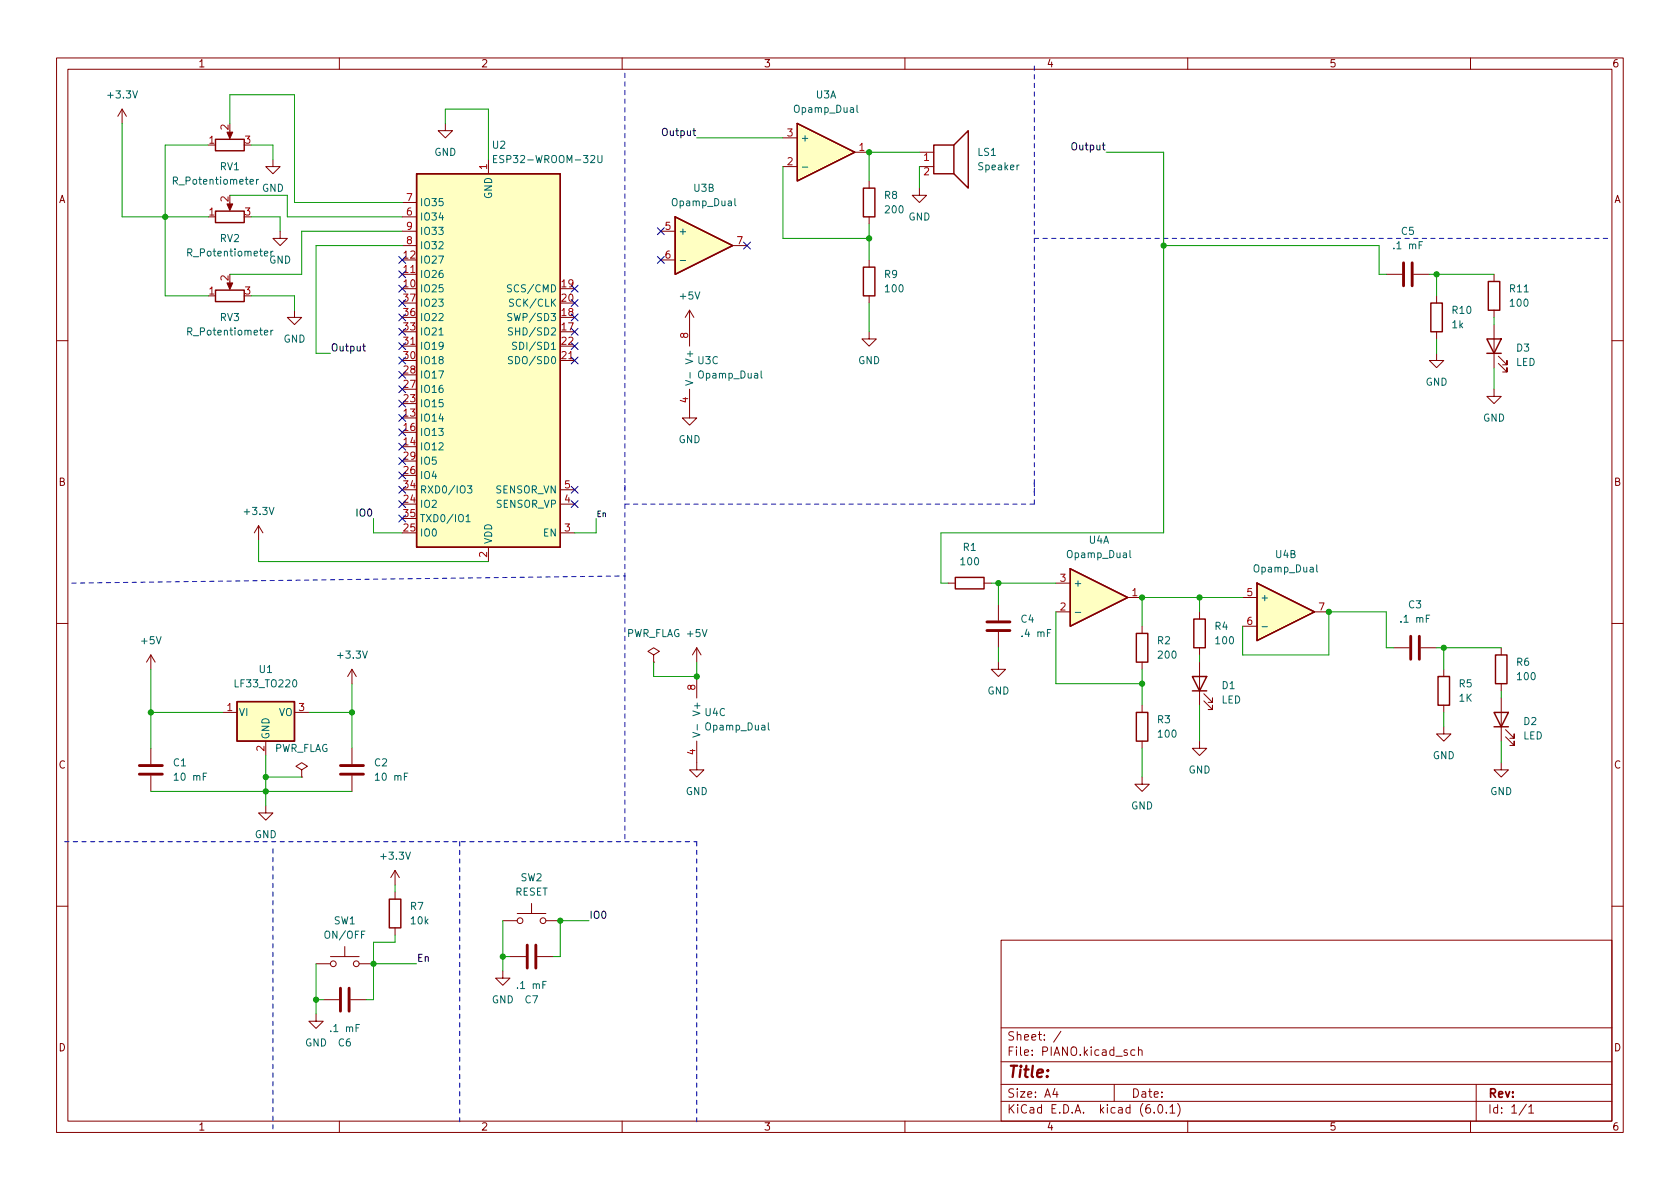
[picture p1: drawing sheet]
<svg xmlns="http://www.w3.org/2000/svg" width="297mm" height="210mm" viewBox="0 0 297 210" stroke-linecap="round" stroke-linejoin="round" font-family="sans-serif">
<g fill="none" stroke="#840000" stroke-width=".18">
<path d="M10 10.2h277v190.1h-277zM12 12.2h273v186.1h-273zM21.6 19.3l-.8 1.3M21.6 19.3v2.5M21.6 19.3l.8 1.3M60 10.2v2M110 10.2v2M160 10.2v2M210 10.2v2M260 10.2v2M40.6 23.1v1M40.6 35.8v1"/>
<path d="M48.3 28.2v1.3h1.2l-1.2 1.2-1.3-1.2h1.3M71.1 38.3h2.6M71.1 35.8h2.6M78.7 21.8v1.3h1.3l-1.3 1.3-1.2-1.3h1.2M86.4 28.2v2.5M138.4 29.5h2.6M138.4 24.4h2.6M151.1 26.9h2.6M153.7 32v1.3M153.7 38.3v1.3M162.6 33.3v1.2h1.2l-1.2 1.3-1.3-1.3h1.3M162.6 26.9h2.5"/>
<path d="M162.6 29.5h2.5M40.6 49.8v1M49.5 40.9v1.3h1.3l-1.3 1.2-1.2-1.2h1.2M52.1 54.9v1.2h1.2l-1.2 1.3-1.3-1.3h1.3M71.1 48.5h2.6M71.1 40.9h2.6M71.1 43.4h2.6M116.8 40.9h2.6M116.8 46h2.6M121.9 54.9l-.7 1.2M121.9 54.9v6.3M121.9 54.9l.8 1.2"/>
<path d="M129.5 43.4h2.6M153.7 58.7v1.2h1.2l-1.2 1.3-1.3-1.3h1.3M153.7 46v1.2M153.7 52.3v1.3M245.1 48.5h2.8M249.9 48.5h2.8M254 52.3v1.3M254 58.7v1.2M264.2 48.5v1.3M264.2 54.9v1.2M264.2 57.4v7.6M10 60.2h2"/>
<path d="M71.1 61.2h2.6M99.1 63.7h2.5M121.9 68.8v5.1h1.3l-1.3 1.3-1.3-1.3h1.3M254 62.5v1.2h1.3l-1.3 1.3-1.3-1.3h1.3M264.2 68.8v1.3h1.2l-1.2 1.3-1.3-1.3h1.3M264.9 64.3l1.5 1.5v-.8v.8h-.7M264.9 63l1.5 1.5v-.8v.8h-.7M285 60.2h2M45.7 93l-.7 1.2M45.7 93v2.5M45.7 93l.8 1.2M86.4 96.8v2.5"/>
<path d="M99.1 94.2h2.5M99.1 89.1h2.5M99.1 86.6h2.5M10 110.2h2M26.7 115.8v2.6M26.7 115.8l-.8 1.3M26.7 115.8l.7 1.3M62.2 118.4v2.5M62.2 118.4l-.7 1.2M62.2 118.4l.8 1.2M115.6 115.8l1-.6-1-.7-1 .7 1 .6v1.3M115.6 117.1h.1"/>
<path d="M123.2 114.5l-.8 1.3M123.2 114.5v2.6M123.2 119.6v3.8M123.2 114.5l.8 1.3M167.6 103.1h1.3M174 103.1h1.3M176.5 117.1v1.3h1.3l-1.3 1.2-1.2-1.2h1.2M176.5 106.9v2.8M176.5 111.8v2.7M186.7 103.1h2.5M186.7 108.2h2.5M199.4 105.7h2.5"/>
<path d="M201.9 110.7v1.3M201.9 117.1v1.3M212.1 108.2v1.3M212.1 114.5v1.3M212.1 117.1v7.6M219.7 105.7h2.5M219.7 110.7h2.5M232.4 108.2h2.5M246.4 114.5h2.8M251.2 114.5h2.8M255.3 118.4v1.2M265.4 114.5v1.3"/>
<path d="M285 110.2h2M26.7 132.3v2.8M26.7 137.2v2.7M39.4 126h2.5M47 131.1v2.5M52.1 126h2.5M53.3 136.1l1.1-.6-1.1-.6-1 .6 1 .6v1.3M53.3 137.4h.1M62.2 132.3v2.8M62.2 137.2v2.7M123.2 131.1v5h1.3l-1.3 1.3-1.3-1.3h1.3M201.9 137.4v1.3h1.3l-1.3 1.2-1.2-1.2h1.2"/>
<path d="M201.9 124.7v1.3M201.9 131.1v1.2M212.1 131.1v1.2h1.3l-1.3 1.3-1.3-1.3h1.3M212.9 123.9l1.5 1.6v-.8v.8h-.8M212.9 122.7l1.5 1.5v-.8v.8h-.8M255.3 128.5v1.3h1.2l-1.2 1.3-1.3-1.3h1.3M255.3 124.7v1.3M265.4 134.9v1.2h1.3l-1.3 1.3-1.2-1.3h1.2M265.4 120.9v1.3M265.4 123.4v7.7M266.2 130.3l1.5 1.5v-.7v.7h-.7M266.2 129l1.5 1.6v-.8v.8h-.7"/>
<path d="M47 142.5v1.3h1.3l-1.3 1.2-1.3-1.2h1.3M69.8 153.9l-.7 1.3M69.8 153.9v2.6M69.8 157.7v1.3M69.8 153.9l.8 1.3M94 159.8v1.7M10 160.2h2M55.9 179.3v1.3h1.2l-1.2 1.3-1.3-1.3h1.3M55.9 170.4h2.5M57.1 176.8h2.8M58.4 169.2h5.1M61 167.4v1.8"/>
<path d="M62 176.8h2.8M63.5 170.4h2.5M69.8 164.1v1.2M88.9 171.7v1.3h1.3l-1.3 1.2-1.3-1.2h1.3M88.9 162.8h2.5M90.2 169.2h2.8M91.4 161.5h5.1M95 169.2h2.8M96.5 162.8h2.6M177 166.3h108v32h-108zM285 160.2h2M60 198.3v2"/>
<path d="M110 198.3v2M160 198.3v2M177 194.8h108M177 191.8h108M177 187.8h108M177 181.8h108M186.5 192.5l-.4 1h1M186.9 193v1M187.6 182.4l-1.3 1.9M197 191.8v3M200.6 185.7l-.4-.1-.3 .3v.4l.2 .3h.5M201.3 185.8l.2-.2 .4 .1v.9"/>
<path d="M201.3 185.1v1.5M204.1 196.7v.1M204.9 195.4l.2-.1a.81 .81 0 0 1 .6 .7 .81 .81 0 0 1-.3 .8h-.2a.81 .81 0 0 1-.6-.6 .81 .81 0 0 1 .3-.8zM206.2 196.7v.1M206.9 195.8l.4-.5v1.5M206.9 196.8h.8M208.2 195.1a1.72 1.72 0 0 1 0 2.3M210 198.3v2M260 198.3v2M261 191.8v6.5M269.9 195.3l-1.3 1.9M270.3 195.8l.4-.5v1.5"/>
<path d="M270.3 196.8h.9"/>
<circle cx="58.9" cy="170.4" r=".51"/>
<circle cx="63" cy="170.4" r=".51"/>
<circle cx="91.9" cy="162.8" r=".51"/>
<circle cx="96" cy="162.8" r=".51"/>
</g>
<g fill="none" stroke="#840000" stroke-width=".25">
<path d="M38.1 24.6h5.1v2.1h-5.1zM38.1 37.3h5.1v2.1h-5.1zM73.7 30.7h25.4v66.1h-25.4zM119.4 38.3l10.1 5.1-10.1 5.1zM141 21.8l10.1 5.1-10.1 5.1zM152.7 33.3h2v5h-2zM165.1 25.6h3.6v5.1h-3.6zM168.7 25.6l2.5-2.5v10.2l-2.5-2.6M38.1 51.3h5.1v2h-5.1zM152.7 47.2h2v5.1h-2zM253 53.6h2v5.1h-2zM262.9 59.9h2.5l-1.2 2.6z"/>
<path d="M263.1 49.8h2.1v5.1h-2.1zM262.9 62.5h2.5M168.9 102.1h5.1v2h-5.1zM189.2 100.6l10.2 5.1-10.2 5zM200.9 112h2v5.1h-2zM210.8 119.6h2.6l-1.3 2.6zM211.1 109.5h2v5h-2zM222.2 103.1l10.2 5.1-10.2 5.1zM254.3 119.6h2v5.1h-2zM264.4 115.8h2v5.1h-2zM41.9 124.1h10.2v7h-10.2zM200.9 126h2v5.1h-2z"/>
<path d="M210.8 122.2h2.6M264.2 126h2.5l-1.3 2.5zM264.2 128.5h2.5M68.8 159h2.1v5.1h-2.1z"/>
</g>
<g fill="none" stroke="#840000" stroke-width=".51">
<path d="M248.2 46.5v4M249.7 46.5v4M174.5 111.5h4.1M174.5 110h4.1M249.4 112.5v4.1M251 112.5v4.1M24.6 136.9h4.1M24.6 135.4h4.1M60.2 136.9h4.1M60.2 135.4h4.1M60.2 174.7v4.1M61.7 174.7v4.1"/>
<path d="M93.2 167.1v4.1M94.7 167.1v4.1"/>
</g>
<g fill="#ffffc2" stroke="#ffffc2" stroke-width=".18">
<path d="M141 21.8l10.1 5.1-10.1 5.1z"/>
<path d="M119.4 38.3l10.1 5.1-10.1 5.1z"/>
<path d="M73.7 30.7h25.4v66.1h-25.4z"/>
<path d="M41.9 124.1h10.2v7h-10.2z"/>
<path d="M222.2 103.1l10.2 5.1-10.2 5.1z"/>
<path d="M189.2 100.6l10.2 5.1-10.2 5z"/>
</g>
<g fill="none" stroke="#006464" stroke-width=".18">
<path d="M151.5 18.6v1.1l.2 .2M45.4 31.7v.9M45.7 31.7l-.3 .3M87.3 28.1h.4M87.9 27.5h-.6v1.3h.6M105.7 27.5v1l.2 .3h.3l.2-.3v-1M129.9 35.1v1.1l.2 .2M141.9 29.5h.9M47.9 44.4v.9M47.9 58.4v.8M48.3 44.4l-.4 .3M48.3 58.4l-.4 .2"/>
<path d="M77.6 59.2h.8M90.4 50.4h-.5l-.1 .1v.3l.5 .3 .1 .3-.2 .2h-.5M90.5 55.5l-.5-.1-.2 .2v.3l.6 .3 .1 .3-.2 .2-.5-.1M90.6 58h-.5l-.2 .1v.4l.6 .2 .1 .3-.2 .2h-.5M90.8 53l-.5-.1-.2 .1v.4l.6 .2 .1 .3-.2 .3-.5-.1M120.3 46.1h.9M90.6 63.1h-.5l-.2 .1v.3l.6 .3 .1 .3-.2 .2h-.5M91.3 60.6l-.4-.1-.2 .1v.4l.5 .2 .1 .3-.2 .3-.5-.1M121.2 67.3l1.3 .4-1.3 .4M122 65.9v1M134.6 65.6v1.1l.2 .2M82.4 91.4l.4-.4v1.3"/>
<path d="M82.4 92.3h.7M82.7 85.9h.7l-.4 .5 .4 .1v.6l-.2 .1-.5-.1M199.8 97.3v1.1l.2 .2M232.8 99.9v1.1l.2 .2M190.1 108.3h1M223.1 110.8h1M122.5 129.5l1.3 .4-1.3 .5M123.3 128.1v1M135.8 127.8v1.1l.2 .2"/>
</g>
<g fill="#840000" stroke="#840000" stroke-width=".18">
<path d="M40.1 23.4h1l-.5 1.1z"/>
<path d="M40.1 36.1h1l-.5 1.1z"/>
<path d="M40.1 50h1l-.5 1.2z"/>
</g>
<path d="M64.1 61.2h.5M64.3 60.8v1.1l.3 .2" fill="none" stroke="#0f0f0f" stroke-width=".18"/>
<g fill="none" stroke="#0000c2" stroke-width=".18" stroke-dasharray=".8 .8">
<path d="M110.5 12.9v88.9M182.9 11.7v76.2M182.9 42.2h101.6M110.5 89.1h72.4M110.5 86.6v-1.3M182.9 89.1v-3.8M12.7 103.1l97.8-1.3M110.5 101.8v47M11.4 148.8h99.1M48.3 150.1v49.5M81.3 148.8v49.6M110.5 148.8h12.7"/>
<path d="M123.2 148.8v49.6"/>
</g>
<g fill="none" stroke="#009600" stroke-width=".18">
<path d="M21.6 21.8v16.5h15.2M36.8 25.6h-7.6v26.7h7.6M40.6 34.5h10.2v3.8h20.3M40.6 21.8v-5h11.5v19h19M44.4 38.3h5.1v2.6M44.4 25.6h3.9v2.6M78.7 21.8v-2.5h7.7v8.9M123.2 24.4h15.2M138.4 29.5v12.7h15.3M153.7 39.6v6.4M162.6 26.9h-8.9v5.1M162.6 29.5v3.8"/>
<path d="M195.6 26.9h10.1v67.3h-39.3v8.9h1.2M44.4 52.3h7.7v2.6M71.1 43.4h-15.2v19.1h2.5M71.1 40.9h-17.8v7.6h-12.7M153.7 53.6v5.1M205.7 43.4h38.1v5.1h1.3M252.7 48.5h11.5M254 48.5v3.8M254 59.9v2.6M264.2 56.1v1.3M264.2 65v3.8M45.7 95.5v3.8h40.7"/>
<path d="M66 91.7v2.5h5.1M105.4 91.7v2.5h-3.8M26.7 118.4v13.9M115.6 117.1v2.5h7.6v-2.5M175.3 103.1h11.4M176.5 103.1v3.8M176.5 114.5v2.6M186.7 108.2v12.7h15.2M201.9 118.4v6.3M212.1 105.7v2.5M212.1 115.8v1.3M219.7 105.7h-17.8v5"/>
<path d="M219.7 110.7v5.1h15.2v-7.6h10.2v6.3h1.3M254 114.5h11.4M255.3 114.5v3.9M26.7 126h12.7M26.7 139.9h35.5M47 133.6v8.9M47 137.4h6.3M54.6 126h7.6M62.2 120.9v11.4M201.9 132.3v5.1M212.1 124.7v6.4M255.3 126v2.5"/>
<path d="M265.4 122.2v1.2M265.4 131.1v3.8M69.8 156.5v1.2M55.9 170.4v8.9M55.9 176.8h1.2M66 170.4h7.7M69.8 165.3v1.3h-3.8v10.2h-1.2M88.9 162.8v8.9M88.9 169.2h1.3M104.1 162.8h-5v6.4h-1.3"/>
</g>
<g fill="none" stroke="#000084" stroke-width=".18">
<path d="M70.5 45.4l1.2 1.2M70.5 55.5l1.2 1.2M70.5 53l1.2 1.2M70.5 58.1l1.2 1.2M70.5 50.4l1.2 1.3M70.5 47.9l1.2 1.2M71.7 45.4l-1.2 1.2M71.7 55.5l-1.2 1.2M71.7 53l-1.2 1.2M71.7 58.1l-1.2 1.2M71.7 50.4l-1.2 1.3M71.7 47.9l-1.2 1.2"/>
<path d="M101 50.4l1.2 1.3M101 53l1.2 1.2M101 55.5l1.2 1.2M101 58.1l1.2 1.2M102.2 50.4l-1.2 1.3M102.2 53l-1.2 1.2M102.2 55.5l-1.2 1.2M102.2 58.1l-1.2 1.2M116.2 45.4l1.2 1.2M116.2 40.3l1.2 1.2M117.4 40.3l-1.2 1.2M117.4 45.4l-1.2 1.2"/>
<path d="M131.5 42.8l1.2 1.2M132.7 42.8l-1.2 1.2M70.5 73.3l1.2 1.2M70.5 75.8l1.2 1.3M70.5 68.2l1.2 1.2M70.5 70.8l1.2 1.2M70.5 63.1l1.2 1.3M70.5 65.7l1.2 1.2M70.5 60.6l1.2 1.2M70.5 78.4l1.2 1.2M71.7 73.3l-1.2 1.2M71.7 75.8l-1.2 1.3"/>
<path d="M71.7 68.2l-1.2 1.2M71.7 70.8l-1.2 1.2M71.7 63.1l-1.2 1.3M71.7 65.7l-1.2 1.2M71.7 60.6l-1.2 1.2M71.7 78.4l-1.2 1.2M101 63.1l1.2 1.3M101 60.6l1.2 1.2M102.2 60.6l-1.2 1.2M102.2 63.1l-1.2 1.3M70.5 83.5l1.2 1.2M70.5 91.1l1.2 1.2"/>
<path d="M70.5 88.5l1.2 1.3M70.5 86l1.2 1.2M70.5 80.9l1.2 1.2M71.7 80.9l-1.2 1.2M71.7 83.5l-1.2 1.2M71.7 86l-1.2 1.2M71.7 91.1l-1.2 1.2M71.7 88.5l-1.2 1.3M101 88.5l1.2 1.3M101 86l1.2 1.2M102.2 88.5l-1.2 1.3M102.2 86l-1.2 1.2"/>
</g>
<g fill="#009600" stroke="#009600" stroke-width=".18">
<circle cx="66" cy="170.4" r=".46"/>
<circle cx="55.9" cy="176.8" r=".46"/>
<circle cx="26.7" cy="126" r=".46"/>
<circle cx="99.1" cy="162.8" r=".46"/>
<circle cx="47" cy="139.9" r=".46"/>
<circle cx="47" cy="137.4" r=".46"/>
<circle cx="62.2" cy="126" r=".46"/>
<circle cx="123.2" cy="119.6" r=".46"/>
<circle cx="88.9" cy="169.2" r=".46"/>
<circle cx="29.2" cy="38.3" r=".46"/>
<circle cx="201.9" cy="105.7" r=".46"/>
<circle cx="212.1" cy="105.7" r=".46"/>
<circle cx="176.5" cy="103.1" r=".46"/>
<circle cx="201.9" cy="120.9" r=".46"/>
<circle cx="255.3" cy="114.5" r=".46"/>
<circle cx="254" cy="48.5" r=".46"/>
<circle cx="205.7" cy="43.4" r=".46"/>
<circle cx="234.9" cy="108.2" r=".46"/>
<circle cx="153.7" cy="26.9" r=".46"/>
<circle cx="153.7" cy="42.2" r=".46"/>
</g>
<text font-size="2.8" fill="#840000" x="178" y="190.6">Title:</text>
<g font-size="2.1" fill="#840000">
<text x="178" y="184">Sheet: /</text>
<text x="178" y="186.7">File: PIANO.kicad_sch</text>
<text x="178" y="196.9">KiCad E.D.A. kicad (6.0.1)</text>
<text x="178" y="194.1">Size: A4</text>
<text x="200" y="194.1">Date:</text>
<text x="263" y="194.1">Rev:</text>
<text x="263" y="196.9">Id: 1/1</text>
</g>
<g font-size="1.8" fill="#840000">
<text x="35" y="11.9">1</text>
<text x="85" y="11.9">2</text>
<text x="135" y="11.9">3</text>
<text x="185" y="11.9">4</text>
<text x="235" y="11.9">5</text>
<text x="285" y="11.9">6</text>
<text x="10.3" y="35.9">A</text>
<text x="285.3" y="35.9">A</text>
<text x="10.3" y="85.9">B</text>
<text x="285.3" y="85.9">B</text>
<text x="10.3" y="135.9">C</text>
<text x="285.3" y="135.9">C</text>
<text x="10.3" y="185.9">D</text>
<text x="285.3" y="185.9">D</text>
<text x="35" y="199.9">1</text>
<text x="85" y="199.9">2</text>
<text x="135" y="199.9">3</text>
<text x="185" y="199.9">4</text>
<text x="235" y="199.9">5</text>
<text x="285" y="199.9">6</text>
</g>
<g font-size="1.8" fill="#006464">
<text x="19.3" y="17.4">+3.3V</text>
<text x="144.3" y="17.4">U3A</text>
<text x="140.6" y="19.9">Opamp_Dual</text>
<text x="76.8" y="27.6">GND</text>
<text x="87.1" y="26.3">U2</text>
<text x="88.3" y="28.8">ESP32-WROOM-32U</text>
<text x="141.5" y="25">+</text>
<text x="172.9" y="27.6">LS1</text>
<text x="31" y="32.6">R_Potentiometer</text>
<text x="38.9" y="30.1">RV1</text>
<text x="46.3" y="33.9">GND</text>
<text x="87" y="35.2" transform="rotate(-90 87 35.2)">GND</text>
<text x="122.7" y="33.9">U3B</text>
<text x="156.4" y="35.2">R8</text>
<text x="173.1" y="30.1">Speaker</text>
<text x="74.2" y="39">IO34</text>
<text x="74.2" y="36.4">IO35</text>
<text x="74.2" y="41.5">IO33</text>
<text x="119" y="36.4">Opamp_Dual</text>
<text x="119.9" y="41.5">+</text>
<text x="156.6" y="37.7">200</text>
<text x="160.6" y="39">GND</text>
<text x="247.8" y="41.5">C5</text>
<text x="33.6" y="45.3">R_Potentiometer</text>
<text x="38.9" y="42.8">RV2</text>
<text x="47.6" y="46.6">GND</text>
<text x="74.2" y="46.6">IO27</text>
<text x="74.2" y="44.1">IO32</text>
<text x="246.6" y="44.1">.1 mF</text>
<text x="74.2" y="51.7">IO25</text>
<text x="74.2" y="49.1">IO26</text>
<text x="90.4" y="51.7">SCS/CMD</text>
<text x="120.3" y="53">+5V</text>
<text x="156.4" y="49.1">R9</text>
<text x="156.6" y="51.7">100</text>
<text x="267" y="51.7">R11</text>
<text x="33.6" y="59.3">R_Potentiometer</text>
<text x="38.9" y="56.8">RV3</text>
<text x="74.2" y="59.3">IO21</text>
<text x="74.2" y="56.8">IO22</text>
<text x="74.2" y="54.2">IO23</text>
<text x="90.6" y="56.8">SWP/SD3</text>
<text x="90.7" y="54.2">SCK/CLK</text>
<text x="90.9" y="59.3">SHD/SD2</text>
<text x="256.8" y="58">1k</text>
<text x="256.8" y="55.5">R10</text>
<text x="267.1" y="54.2">100</text>
<text x="50.1" y="60.6">GND</text>
<text x="74.2" y="64.4">IO18</text>
<text x="74.2" y="61.8">IO19</text>
<text x="90.8" y="64.4">SDO/SD0</text>
<text x="91.7" y="61.8">SDI/SD1</text>
<text x="122.6" y="63.9" transform="rotate(-90 122.6 63.9)">V+</text>
<text x="123.4" y="64.4">U3C</text>
<text x="151.7" y="64.4">GND</text>
<text x="268" y="64.7">LED</text>
<text x="268.2" y="62.2">D3</text>
<text x="74.2" y="69.5">IO16</text>
<text x="74.2" y="66.9">IO17</text>
<text x="123.7" y="66.9">Opamp_Dual</text>
<text x="252" y="68.2">GND</text>
<text x="74.2" y="74.5">IO14</text>
<text x="74.2" y="77.1">IO13</text>
<text x="74.2" y="72">IO15</text>
<text x="262.2" y="74.5">GND</text>
<text x="74.2" y="79.6">IO12</text>
<text x="74.2" y="82.2">IO5</text>
<text x="120" y="78.4">GND</text>
<text x="74.2" y="89.8">IO2</text>
<text x="74.2" y="84.7">IO4</text>
<text x="74.2" y="87.2">RXD0/IO3</text>
<text x="87.6" y="87.2">SENSOR_VN</text>
<text x="87.7" y="89.8">SENSOR_VP</text>
<text x="43.4" y="91.1">+3.3V</text>
<text x="74.2" y="94.9">IO0</text>
<text x="74.2" y="92.3">TXD0/IO1</text>
<text x="96.1" y="94.9">EN</text>
<text x="87" y="96.3" transform="rotate(-90 87 96.3)">VDD</text>
<text x="170" y="99.9">100</text>
<text x="170.3" y="97.4">R1</text>
<text x="188.9" y="98.7">Opamp_Dual</text>
<text x="192.5" y="96.1">U4A</text>
<text x="221.9" y="101.2">Opamp_Dual</text>
<text x="225.6" y="98.7">U4B</text>
<text x="189.7" y="103.8">+</text>
<text x="222.8" y="106.3">+</text>
<text x="249.1" y="107.6">C3</text>
<text x="25.1" y="113.9">+5V</text>
<text x="110.6" y="112.6">PWR_FLAG</text>
<text x="121.6" y="112.6">+5V</text>
<text x="180.5" y="110.1">C4</text>
<text x="180.9" y="112.6">.4 mF</text>
<text x="204.7" y="113.9">R2</text>
<text x="214.8" y="111.4">R4</text>
<text x="215" y="113.9">100</text>
<text x="247.9" y="110.1">.1 mF</text>
<text x="45.9" y="119">U1</text>
<text x="59.9" y="116.5">+3.3V</text>
<text x="204.9" y="116.5">200</text>
<text x="268.2" y="117.7">R6</text>
<text x="41.7" y="121.5">LF33_TO220</text>
<text x="174.6" y="122.8">GND</text>
<text x="215.9" y="124.4">LED</text>
<text x="216.1" y="121.9">D1</text>
<text x="258" y="121.5">R5</text>
<text x="258" y="124.1">1K</text>
<text x="268.4" y="120.3">100</text>
<text x="42.2" y="126.6">VI</text>
<text x="47.6" y="130.8" transform="rotate(-90 47.6 130.8)">GND</text>
<text x="49.3" y="126.6">VO</text>
<text x="123.8" y="126.2" transform="rotate(-90 123.8 126.2)">V+</text>
<text x="124.7" y="126.6">U4C</text>
<text x="124.9" y="129.2">Opamp_Dual</text>
<text x="204.7" y="127.9">R3</text>
<text x="204.9" y="130.4">100</text>
<text x="269.3" y="130.7">LED</text>
<text x="269.4" y="128.2">D2</text>
<text x="30.7" y="135.5">C1</text>
<text x="48.4" y="133">PWR_FLAG</text>
<text x="66.2" y="135.5">C2</text>
<text x="210.1" y="136.8">GND</text>
<text x="253.3" y="134.2">GND</text>
<text x="31.1" y="138">10 mF</text>
<text x="66.6" y="138">10 mF</text>
<text x="121.2" y="140.6">GND</text>
<text x="200" y="143.1">GND</text>
<text x="263.5" y="140.6">GND</text>
<text x="45" y="148.2">GND</text>
<text x="67.5" y="152">+3.3V</text>
<text x="92.1" y="155.8">SW2</text>
<text x="72.6" y="160.9">R7</text>
<text x="91" y="158.4">RESET</text>
<text x="57.6" y="166">ON/OFF</text>
<text x="59" y="163.4">SW1</text>
<text x="72.7" y="163.4">10k</text>
<text x="86.9" y="177.4">GND</text>
<text x="91.7" y="174.9">.1 mF</text>
<text x="92.8" y="177.4">C7</text>
<text x="53.9" y="185">GND</text>
<text x="58.7" y="182.5">.1 mF</text>
<text x="59.8" y="185">C6</text>
</g>
<g font-size="1.8" fill="#a90000">
<text x="40.4" y="23" transform="rotate(-90 40.4 23)">2</text>
<text x="37" y="25.4">1</text>
<text x="43.3" y="25.4">3</text>
<text x="86.1" y="30" transform="rotate(-90 86.1 30)">1</text>
<text x="139.2" y="29.2">2</text>
<text x="139.2" y="24.1">3</text>
<text x="151.9" y="26.7">1</text>
<text x="163.3" y="28.4">1</text>
<text x="40.4" y="35.7" transform="rotate(-90 40.4 35.7)">2</text>
<text x="71.9" y="35.6">7</text>
<text x="163.3" y="31">2</text>
<text x="37" y="38.1">1</text>
<text x="43.3" y="38.1">3</text>
<text x="71.9" y="38.1">6</text>
<text x="71.9" y="40.6">9</text>
<text x="117.6" y="40.6">5</text>
<text x="71.4" y="45.7">12</text>
<text x="71.9" y="43.2">8</text>
<text x="117.6" y="45.7">6</text>
<text x="130.3" y="43.2">7</text>
<text x="37" y="52.1">1</text>
<text x="40.4" y="49.6" transform="rotate(-90 40.4 49.6)">2</text>
<text x="43.3" y="52.1">3</text>
<text x="71.4" y="50.8">10</text>
<text x="71.4" y="48.3">11</text>
<text x="71.4" y="53.3">37</text>
<text x="99.3" y="50.8">19</text>
<text x="99.3" y="53.3">20</text>
<text x="71.4" y="58.4">33</text>
<text x="71.4" y="55.9">36</text>
<text x="99.3" y="58.4">17</text>
<text x="99.3" y="55.9">18</text>
<text x="121.7" y="59.8" transform="rotate(-90 121.7 59.8)">8</text>
<text x="71.4" y="63.5">30</text>
<text x="71.4" y="61">31</text>
<text x="99.3" y="63.5">21</text>
<text x="99.3" y="61">22</text>
<text x="71.4" y="71.1">23</text>
<text x="71.4" y="68.6">27</text>
<text x="71.4" y="66">28</text>
<text x="121.7" y="71.2" transform="rotate(-90 121.7 71.2)">4</text>
<text x="71.4" y="73.7">13</text>
<text x="71.4" y="76.2">16</text>
<text x="71.4" y="78.7">14</text>
<text x="71.4" y="83.8">26</text>
<text x="71.4" y="81.3">29</text>
<text x="71.4" y="88.9">24</text>
<text x="71.4" y="86.4">34</text>
<text x="99.8" y="88.9">4</text>
<text x="99.8" y="86.4">5</text>
<text x="71.4" y="94">25</text>
<text x="71.4" y="91.4">35</text>
<text x="99.8" y="94">3</text>
<text x="86.1" y="98.5" transform="rotate(-90 86.1 98.5)">2</text>
<text x="187.5" y="107.9">2</text>
<text x="187.5" y="102.9">3</text>
<text x="200.2" y="105.4">1</text>
<text x="220.5" y="105.4">5</text>
<text x="233.2" y="107.9">7</text>
<text x="220.5" y="110.5">6</text>
<text x="40.1" y="125.7">1</text>
<text x="52.8" y="125.7">3</text>
<text x="122.9" y="122" transform="rotate(-90 122.9 122)">8</text>
<text x="46.7" y="132.8" transform="rotate(-90 46.7 132.8)">2</text>
<text x="122.9" y="133.5" transform="rotate(-90 122.9 133.5)">4</text>
</g>
<g font-size="1.8" fill="#0f0f0f">
<text x="117.4" y="24">Output</text>
<text x="189.8" y="26.6">Output</text>
<text x="58.4" y="62.1">Output</text>
<text x="63.2" y="91.3">IO0</text>
<text x="104.1" y="162.5">IO0</text>
<text x="73.7" y="170.1">En</text>
</g>
<text font-size="1.4" fill="#0f0f0f" x="105.4" y="91.4">En</text>
</svg>
